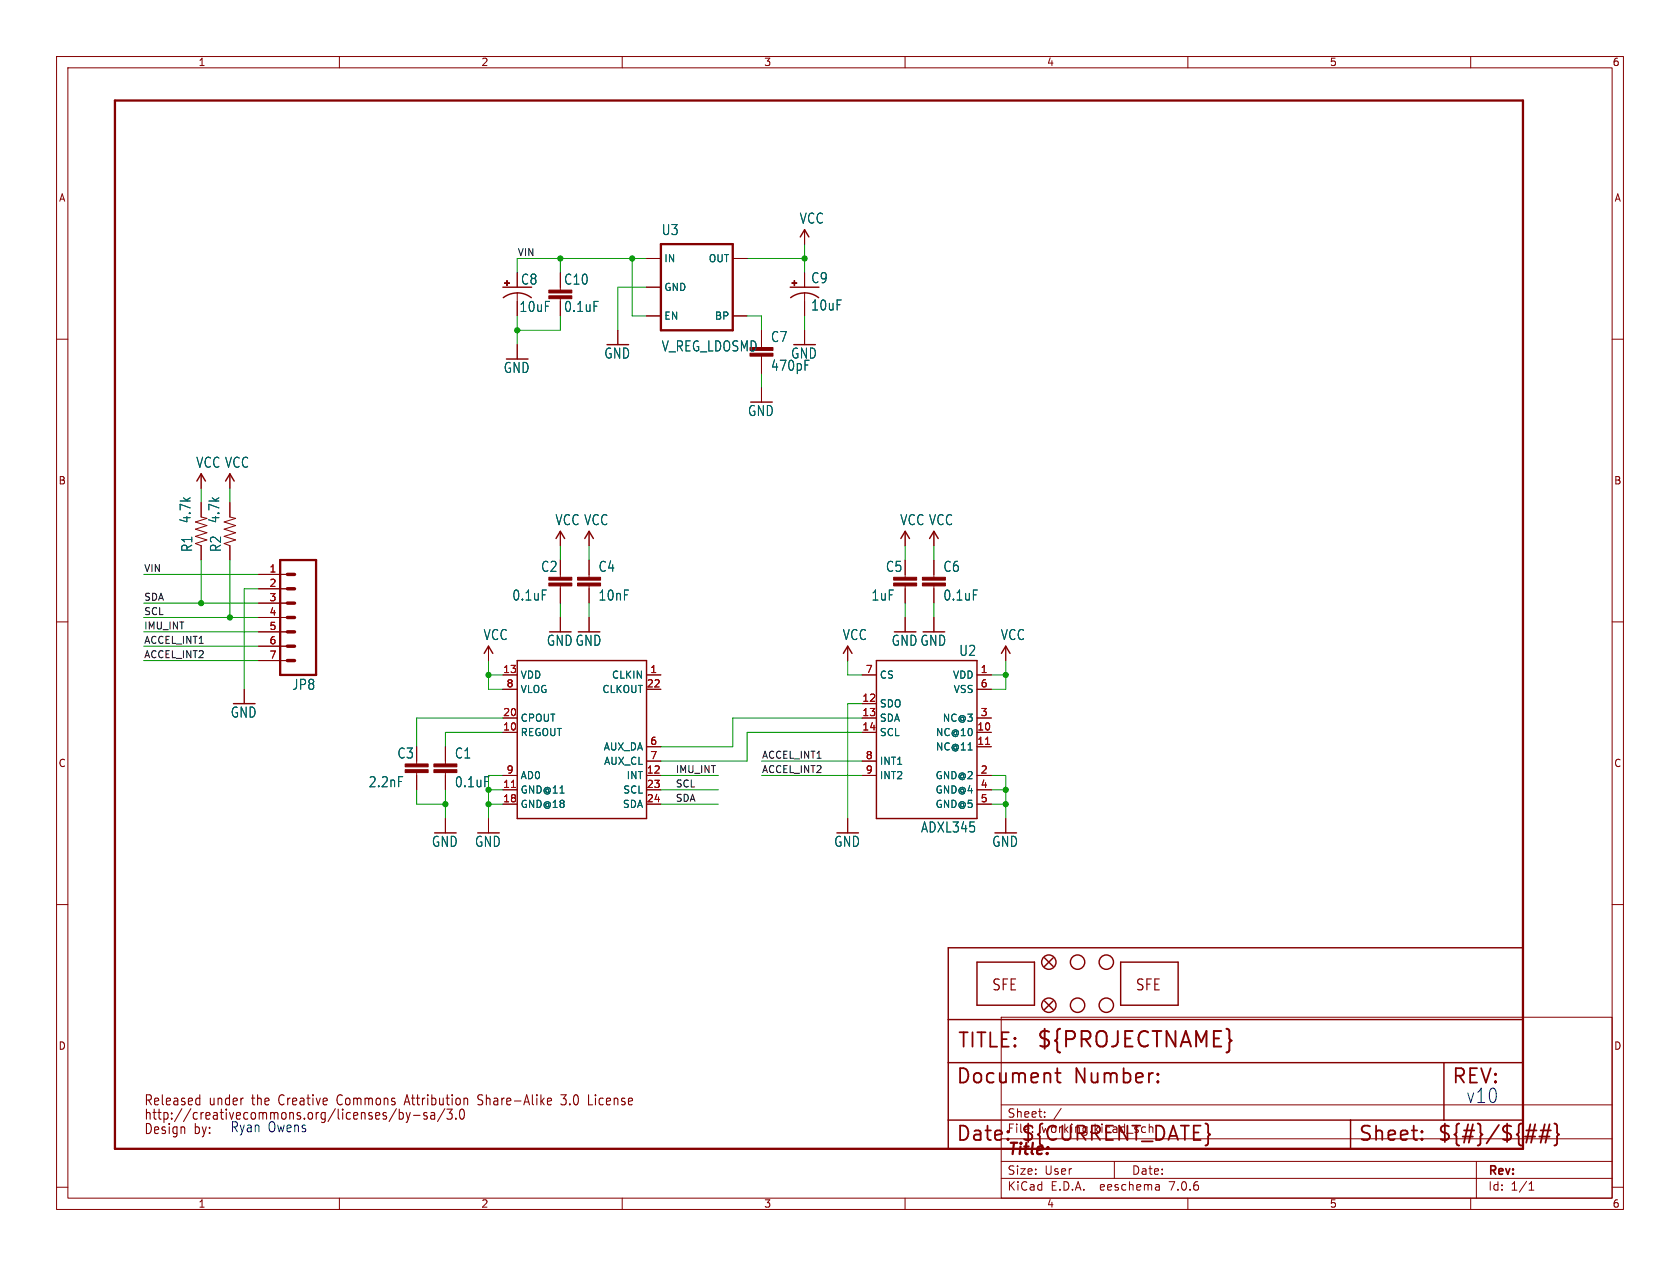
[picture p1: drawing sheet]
<svg xmlns="http://www.w3.org/2000/svg" width="297mm" height="224mm" viewBox="0 0 297 224" stroke-linecap="round" stroke-linejoin="round" font-family="sans-serif">
<g fill="none" stroke="#840000" stroke-width=".18">
<path d="M10 10h277v203.9h-277zM12 12h273v199.9h-273zM60 10v2M110 10v2M160 10v2M210 10v2M260 10v2M10 60h2M91.4 51.8v1.5M109.2 58.4v2.6M114.3 45.7h2.5M114.3 50.8h2.5"/>
<path d="M114.3 55.9h2.5M129.5 45.7h2.6M129.5 55.9h2.6M134.6 58.4v2.6M142.2 40.6v2.6M142.2 48.3v2.5M142.2 51.8v4.1M142.2 58.4v2.6M285 60h2M91.4 61v2.5M134.6 63.5v2.5M134.6 68.6v2.5"/>
<path d="M35.6 83.8v2.6M35.6 88.9v2.5l1 .3-2.1 .6 2.1 .7-2.1 .6 2.1 .6-2.1 .7 2.1 .6-2.1 .6 1.1 .4v2.6M40.6 83.8v2.6M40.6 88.9v2.5l1.1 .3-2.1 .6 2.1 .7-2.1 .6 2.1 .6-2.1 .7 2.1 .6-2.1 .6 1 .4v2.6M99.1 94v2.5M99.1 99.1v3M104.1 94v2.5M104.1 99.1v3M160 94v2.5M160 99.1v3M165.1 94v2.5M165.1 99.1v3"/>
<path d="M10 110h2M45.7 101.6h5.1M45.7 104.1h5.1M45.7 106.7h5.1M45.7 109.2h5.1M45.7 111.8h5.1M45.7 114.3h5.1M45.7 116.8h5.1M86.4 114.3v2.5M88.9 119.4h2.5M99.1 103.6v3.1M99.1 109.2v2.6"/>
<path d="M104.1 103.6v3.1M104.1 109.2v2.6M114.3 119.4h2.5M149.9 114.3v2.5M152.4 119.4h2.5M160 103.6v3.1M160 109.2v2.6M165.1 103.6v3.1M165.1 109.2v2.6M172.7 119.4h2.6M177.8 114.3v2.5M285 110h2"/>
<path d="M43.2 121.9v2.6M73.7 132.1v3M73.7 136.7v3M78.7 132.1v3M78.7 136.7v3M88.9 129.5h2.5M88.9 139.7h2.5M88.9 137.2h2.5M88.9 127h2.5M88.9 121.9h2.5M114.3 139.7h2.5M114.3 137.2h2.5"/>
<path d="M114.3 121.9h2.5M114.3 132.1h2.5M114.3 134.6h2.5M152.4 129.5h2.5M152.4 137.2h2.5M152.4 127h2.5M152.4 134.6h2.5M152.4 124.5h2.5M172.7 129.5h2.6M172.7 139.7h2.6M172.7 137.2h2.6M172.7 127h2.6"/>
<path d="M172.7 121.9h2.6M172.7 132.1h2.6M10 160h2M78.7 144.8v2.5M86.4 144.8v2.5M88.9 142.2h2.5M114.3 142.2h2.5M149.9 144.8v2.5M172.7 142.2h2.6M177.8 144.8v2.5M285 160h2M177 179.9h108v32h-108z"/>
<path d="M177 195.4h108M184.7 197.5v.1M184.7 196.7v.1M187.6 196l-1.3 2M10 210h2M60 211.9v2M110 211.9v2M160 211.9v2M177 208.4h108M177 205.4h108M177 201.4h108M197 205.4v3"/>
<path d="M204.9 209.6l.1 .9M205 210.4l-.2 .1M205 209.9h-.2M210 211.9v2M260 211.9v2M261 205.4v6.5M270.3 210.5h.9M270.3 209.4l.4-.4v1.5M285 210h2"/>
</g>
<path d="M20.3 17.8h248.9v185.4h-248.9zM116.8 43.2h12.7v15.2h-12.7zM49.5 99.1h6.4v20.3h-6.4z" fill="none" stroke="#840000" stroke-width=".41"/>
<path d="M50.8 101.6h1.3M50.8 104.1h1.3M50.8 106.7h1.3M50.8 109.2h1.3M50.8 111.8h1.3M50.8 114.3h1.3M50.8 116.8h1.3" fill="none" stroke="#840000" stroke-width=".61"/>
<g fill="#840000" stroke="#840000" stroke-width=".18">
<path d="M140 50h.9v.1h-.9z"/>
<path d="M140.4 49.6h.1v.9h-.1z"/>
<path d="M97 52.3h4.1v.5h-4.1z"/>
<path d="M97 51.3h4.1v.5h-4.1z"/>
<path d="M89.2 50h.9v.1h-.9z"/>
<path d="M89.6 49.6h.1v.9h-.1z"/>
<path d="M76.7 136.1h4.1v.6h-4.1z"/>
<path d="M76.7 135.1h4.1v.5h-4.1z"/>
<path d="M102.1 103.1h4.1v.5h-4.1z"/>
<path d="M102.1 102.1h4.1v.5h-4.1z"/>
<path d="M71.6 136.1h4.1v.6h-4.1z"/>
<path d="M71.6 135.1h4.1v.5h-4.1z"/>
<path d="M132.6 62.5h4.1v.5h-4.1z"/>
<path d="M132.6 61.5h4.1v.5h-4.1z"/>
<path d="M97 103.1h4.1v.5h-4.1z"/>
<path d="M97 102.1h4.1v.5h-4.1z"/>
<path d="M158 103.1h4.1v.5h-4.1z"/>
<path d="M158 102.1h4.1v.5h-4.1z"/>
<path d="M163.1 103.1h4v.5h-4z"/>
<path d="M163.1 102.1h4v.5h-4z"/>
</g>
<g fill="none" stroke="#840000" stroke-width=".25">
<path d="M88.9 50.8h5.1M89 52.7a4.1 4.1 0 0 1 4.9 0M139.7 50.8h5.1M139.8 52.7a4.1 4.1 0 0 1 4.9 0M141.5 41.9l.7-1.3 .8 1.3M34.8 85.1l.8-1.3 .7 1.3M39.9 85.1l.7-1.3 .8 1.3M98.3 95.3l.8-1.3 .7 1.3M103.4 95.3l.7-1.3 .8 1.3M159.3 95.3l.7-1.3 .8 1.3M164.3 95.3l.8-1.3 .8 1.3M85.6 115.6l.8-1.3 .7 1.3"/>
<path d="M91.4 116.8h22.9v28h-22.9zM149.1 115.6l.8-1.3 .7 1.3M154.9 116.8h17.8v28h-17.8zM177 115.6l.8-1.3 .8 1.3M167.6 167.6h101.6v35.6h-101.6zM172.7 170.2h10.2v7.6h-10.2zM184.7 177l1.5 1.6M184.7 169.4l1.5 1.5M186.2 177l-1.5 1.6M186.2 169.4l-1.5 1.5M198.1 170.2h10.2v7.6h-10.2zM167.6 198.1h101.6"/>
<path d="M167.6 180.3h101.6M167.6 188h101.6M238.8 198.1v5.1M255.3 188v10.1"/>
<circle cx="185.4" cy="170.2" r="1.27"/>
<circle cx="185.4" cy="177.8" r="1.27"/>
<circle cx="190.5" cy="170.2" r="1.27"/>
<circle cx="190.5" cy="177.8" r="1.27"/>
<circle cx="195.6" cy="170.2" r="1.27"/>
<circle cx="195.6" cy="177.8" r="1.27"/>
</g>
<g fill="none" stroke="#840000" stroke-width=".32">
<path d="M186.5 189.8h1M186.9 188.9v2.2l.1 .3 .5 .1M204.7 191.2l.1 .2-.1 .1M204.7 191.2l-.1 .2 .1 .1M204.7 189.9v.2M204.7 191.2v.3M204.7 189.9l.1 .1-.1 .1M204.7 189.9l-.1 .1 .1 .1M269.8 199.9h1.8M271.4 198.9l-.7 3.2M272.4 199.9h1.8M273.1 198.9l-.7 3.2"/>
<path d="M273.9 198.9l-.7 3.2M274.8 198.7l.3 .2 .2 .2v1.2l.3 .4-.3 .3v1.2l-.2 .3-.3 .1M178.2 201.4l.1 .1-.1 .1M251.4 201.4l.1 .1-.1 .1M251.4 201.4l-.1 .1 .1 .1M251.4 200.1v.2M251.4 201.4v.2M251.4 200.1l.1 .1-.1 .1M251.4 200.1l-.1 .1 .1 .1M269.6 201h1.8M272.1 201h1.8"/>
</g>
<g fill="none" stroke="#840000" stroke-width=".19">
<path d="M34.9 194.2l.4 .1M35.3 193.6v1.8M35.3 195.3l-.4 .1M70.1 196.1l-1.3 2.3M70.6 196.2v1.8M70.6 196.9l.4-.1 .3 .3v.5l-.1 .3h-.6M71.6 194.9h.7M71.8 196.8l.4 1.2M72 193.6l-.6 1.8M72.2 198l-.2 .4-.2 .2M72.5 196.8l-.3 1.2M73.1 197.3h1.2"/>
<path d="M75.5 196.9l-.4-.1a.31 .31 0 0 0-.2 .3 .31 .31 0 0 0 .2 .3h.2a.31 .31 0 0 1 .3 .3 .31 .31 0 0 1-.3 .3l-.4-.1M76.2 196.9h.6v1.1M76.8 197.2l-.5 .1a.37 .37 0 0 0-.2 .3 .37 .37 0 0 0 .2 .4l.5-.1M78.6 196.1l-1.3 2.3M79.9 196.2l-.5 .7a.41 .41 0 0 1 .5 .3l-.1 .7-.6 .1-.2-.2M80.6 197.8v.2M81.3 196.5l-.1 .8 .2 .5 .2 .2 .3-.1 .1-.3v-1.1M84.5 195.3l.5 .1M85.1 193.6h-.3l-.3 .4 .1 .4 .4 .2M97.3 194.2l.1 .1 .1 .4-.7 .1M97.4 195.3l-.1 .1M99.2 195.3l.2 .1 .5-.1"/>
<path d="M99.2 193.6h.9l-.5 .7 .3 .1M104 195.4h.8"/>
</g>
<path d="M90.4 139.3h.7M174.2 131.7h.8" fill="none" stroke="#a90000" stroke-width=".18"/>
<g fill="none" stroke="#009600" stroke-width=".18">
<path d="M91.4 55.9v5.1M99.1 45.7v2.6M99.1 55.9v2.5h-7.7M111.8 45.7v10.2h2.5M114.3 45.7h-22.9v2.6M114.3 50.8h-5.1v7.6M132.1 55.9h2.5v2.5M132.1 45.7h10.1M142.2 43.2v5.1M142.2 55.9v2.5M134.6 66v2.6M35.6 86.4v2.5"/>
<path d="M35.6 99.1v7.6M40.6 86.4v2.5M40.6 99.1v10.1M99.1 96.5v2.6M104.1 96.5v2.6M160 96.5v2.6M165.1 96.5v2.6M25.4 111.8h20.3M25.4 109.2h20.3M25.4 114.3h20.3M25.4 101.6h20.3M25.4 116.8h20.3"/>
<path d="M25.4 106.7h20.3M45.7 104.1h-2.5v17.8M86.4 116.8v5.1h2.5M86.4 119.4h2.5M99.1 106.7v2.5M104.1 106.7v2.5M149.9 116.8v2.6h2.5M160 106.7v2.5M165.1 106.7v2.5M175.3 119.4h2.5M177.8 116.8v5.1h-2.5M73.7 139.7v2.5h5"/>
<path d="M78.7 139.7v5.1M86.4 137.2h2.5M88.9 127h-15.2v5.1M88.9 139.7h-2.5v5.1M88.9 129.5h-10.2v2.6M116.8 139.7h10.2M116.8 137.2h10.2M134.6 137.2h17.8M134.6 134.6h17.8M152.4 124.5h-2.5v20.3M152.4 129.5h-20.3v5.1h-15.3M152.4 127h-22.9v5.1h-12.7"/>
<path d="M175.3 139.7h2.5M175.3 137.2h2.5v7.6M86.4 142.2h2.5M116.8 142.2h10.2M175.3 142.2h2.5"/>
</g>
<g fill="#009600" stroke="#009600" stroke-width=".18">
<circle cx="111.8" cy="45.7" r=".46"/>
<circle cx="142.2" cy="45.7" r=".46"/>
<circle cx="99.1" cy="45.7" r=".46"/>
<circle cx="91.4" cy="58.4" r=".46"/>
<circle cx="86.4" cy="142.2" r=".46"/>
<circle cx="78.7" cy="142.2" r=".46"/>
<circle cx="86.4" cy="139.7" r=".46"/>
<circle cx="35.6" cy="106.7" r=".46"/>
<circle cx="40.6" cy="109.2" r=".46"/>
<circle cx="86.4" cy="119.4" r=".46"/>
<circle cx="177.8" cy="119.4" r=".46"/>
<circle cx="177.8" cy="139.7" r=".46"/>
<circle cx="177.8" cy="142.2" r=".46"/>
</g>
<text font-size="3.8" fill="#840000" x="183.1" y="185.7">${PROJECTNAME}</text>
<g font-size="3.5" fill="#840000">
<text x="169.2" y="185.7">TITLE:</text>
<text x="168.9" y="192.1">Document</text>
<text x="189.9" y="192.1">Number:</text>
<text x="256.5" y="192.1">REV:</text>
<text x="168.9" y="202.2">Date:</text>
<text x="180.3" y="202.2">${CURRENT_DATE}</text>
<text x="240" y="202.2">Sheet:</text>
<text x="254" y="202.2">${#}/${##}</text>
</g>
<text font-size="3.5" fill="#0000c2" x="259.1" y="195.3">v10</text>
<text font-size="2.8" fill="#840000" x="178" y="204.8">Title:</text>
<g font-size="2.7" fill="#840000">
<text x="175.3" y="175.5">SFE</text>
<text x="200.7" y="175.5">SFE</text>
</g>
<g font-size="2.5" fill="#006464">
<text x="116.9" y="41.8">U3</text>
<text x="141.3" y="39.8">VCC</text>
<text x="143.3" y="50.3">C9</text>
<text x="143.3" y="55.1">10uF</text>
<text x="106.7" y="63.6">GND</text>
<text x="116.9" y="62.4">V_REG_LDOSMD</text>
<text x="136.2" y="60.7">C7</text>
<text x="136.2" y="65.8">470pF</text>
<text x="139.8" y="63.6">GND</text>
<text x="89" y="66.2">GND</text>
<text x="132.1" y="73.8">GND</text>
<text x="34.6" y="82.9">VCC VCC</text>
<text x="33.9" y="92.7" transform="rotate(-90 33.9 92.7)">4.7k</text>
<text x="39" y="92.7" transform="rotate(-90 39 92.7)">4.7k</text>
<text x="98.1" y="93.1">VCC VCC</text>
<text x="159.1" y="93.1">VCC VCC</text>
<text x="34.2" y="97.7" transform="rotate(-90 34.2 97.7)">R1</text>
<text x="39.3" y="97.7" transform="rotate(-90 39.3 97.7)">R2</text>
<text x="95.6" y="101.4">C2</text>
<text x="105.7" y="101.4">C4</text>
<text x="156.5" y="101.4">C5</text>
<text x="166.7" y="101.4">C6</text>
<text x="90.5" y="106.4">0.1uF</text>
<text x="105.7" y="106.4">10nF</text>
<text x="154" y="106.4">1uF</text>
<text x="166.7" y="106.4">0.1uF</text>
<text x="85.4" y="113.4">VCC</text>
<text x="148.9" y="113.4">VCC</text>
<text x="176.8" y="113.4">VCC</text>
<text x="96.6" y="114.4">GNDGND</text>
<text x="157.5" y="114.4">GNDGND</text>
<text x="169.5" y="116.2">U2</text>
<text x="51.6" y="122.2">JP8</text>
<text x="40.7" y="127.1">GND</text>
<text x="70.2" y="134.4">C3</text>
<text x="80.3" y="134.4">C1</text>
<text x="65.1" y="139.5">2.2nF</text>
<text x="80.3" y="139.5">0.1uF</text>
<text x="162.7" y="147.5">ADXL345</text>
<text x="76.3" y="150">GND</text>
<text x="83.9" y="150">GND</text>
<text x="147.4" y="150">GND</text>
<text x="175.3" y="150">GND</text>
</g>
<g font-size="2.5" fill="#840000">
<text x="92" y="50.6">C8</text>
<text x="99.6" y="50.6">C10</text>
<text x="91.7" y="55.4">10uF</text>
<text x="99.6" y="55.4">0.1uF</text>
<text x="25.4" y="195.8">Released</text>
<text x="37" y="195.8">under</text>
<text x="44.7" y="195.8">the</text>
<text x="49.7" y="195.8">Creative</text>
<text x="60.2" y="195.8">Commons</text>
<text x="72.5" y="195.8">Attribution</text>
<text x="85.6" y="195.8">Share-Alike</text>
<text x="100.7" y="195.8">3.0</text>
<text x="105.7" y="195.8">License</text>
<text x="25.4" y="200.9">Design</text>
<text x="25.4" y="198.3">http://creativecommons.org/licenses/by-sa/3.0</text>
<text x="34.3" y="200.9">by:</text>
</g>
<g font-size="2.5" fill="#0000c2">
<text x="40.6" y="200.4">Ryan</text>
<text x="47.3" y="200.4">Owens</text>
</g>
<g font-size="2.1" fill="#840000">
<text x="178" y="197.9">Sheet:</text>
<text x="178" y="200.6">File:</text>
<text x="184.1" y="200.6">working.kicad_sch</text>
<text x="178" y="208">Size:</text>
<text x="184.7" y="208">User</text>
<text x="200" y="208">Date:</text>
<text x="263" y="208.2">Rev:</text>
<text x="178" y="210.8">KiCad</text>
<text x="185.7" y="210.8">E.D.A.</text>
<text x="194.6" y="210.8">eeschema</text>
<text x="207" y="210.8">7.0.6</text>
<text x="263" y="210.8">Id:</text>
<text x="267.1" y="210.8">1/1</text>
</g>
<g font-size="1.8" fill="#840000">
<text x="35" y="11.9">1</text>
<text x="85" y="11.9">2</text>
<text x="135" y="11.9">3</text>
<text x="185" y="11.9">4</text>
<text x="235" y="11.9">5</text>
<text x="285" y="11.9">6</text>
<text x="10.3" y="35.9">A</text>
<text x="285.3" y="35.9">A</text>
<text x="10.3" y="85.9">B</text>
<text x="285.3" y="85.9">B</text>
<text x="10.3" y="135.9">C</text>
<text x="285.3" y="135.9">C</text>
<text x="10.3" y="185.9">D</text>
<text x="285.3" y="185.9">D</text>
<text x="35" y="213.8">1</text>
<text x="85" y="213.8">2</text>
<text x="135" y="213.8">3</text>
<text x="185" y="213.8">4</text>
<text x="235" y="213.8">5</text>
<text x="285" y="213.8">6</text>
</g>
<g font-size="1.8" fill="#006464">
<text x="117.3" y="46.6">IN</text>
<text x="125.2" y="46.6">OUT</text>
<text x="117.3" y="51.7">GND</text>
<text x="117.3" y="56.7">EN</text>
<text x="126.3" y="56.7">BP</text>
<text x="91.9" y="120.2">VDD</text>
<text x="91.9" y="122.8">VLOG</text>
<text x="106.4" y="122.8">CLKOUT</text>
<text x="108.1" y="120.2">CLKIN</text>
<text x="155.4" y="125.3">SDO</text>
<text x="155.4" y="120.2">CS</text>
<text x="168.4" y="120.2">VDD</text>
<text x="168.5" y="122.8">VSS</text>
<text x="91.9" y="130.4">REGOUT</text>
<text x="91.9" y="127.9">CPOUT</text>
<text x="155.4" y="127.9">SDA</text>
<text x="155.4" y="130.4">SCL</text>
<text x="165.4" y="130.4">NC@10</text>
<text x="166.6" y="127.9">NC@3</text>
<text x="106.6" y="132.9">AUX_DA</text>
<text x="106.7" y="135.5">AUX_CL</text>
<text x="155.4" y="135.5">INT1</text>
<text x="165.4" y="132.9">NC@11</text>
<text x="91.9" y="140.6">GND@11</text>
<text x="91.9" y="143.1">GND@18</text>
<text x="91.9" y="138">AD0</text>
<text x="110" y="143.1">SDA</text>
<text x="110.1" y="140.6">SCL</text>
<text x="110.7" y="138">INT</text>
<text x="155.4" y="138">INT2</text>
<text x="165.3" y="138">GND@2</text>
<text x="165.3" y="140.6">GND@4</text>
<text x="165.3" y="143.1">GND@5</text>
</g>
<g font-size="1.8" fill="#a90000">
<text x="47.6" y="101.3">1</text>
<text x="47.6" y="103.9">2</text>
<text x="47.6" y="106.4">3</text>
<text x="47.6" y="109">4</text>
<text x="47.6" y="111.5">5</text>
<text x="47.6" y="114">6</text>
<text x="47.6" y="116.6">7</text>
<text x="88.9" y="119.1">13</text>
<text x="114.9" y="119.1">1</text>
<text x="153" y="119.1">7</text>
<text x="173.3" y="119.1">1</text>
<text x="89.5" y="121.7">8</text>
<text x="114.3" y="121.7">22</text>
<text x="152.4" y="124.2">12</text>
<text x="173.3" y="121.7">6</text>
<text x="88.9" y="129.3">10</text>
<text x="88.9" y="126.7">20</text>
<text x="114.9" y="131.8">6</text>
<text x="152.4" y="126.7">13</text>
<text x="152.4" y="129.3">14</text>
<text x="172.7" y="129.3">10</text>
<text x="172.7" y="131.8">11</text>
<text x="173.3" y="126.7">3</text>
<text x="89.5" y="136.9">9</text>
<text x="114.3" y="136.9">12</text>
<text x="114.9" y="134.4">7</text>
<text x="153" y="134.4">8</text>
<text x="153" y="136.9">9</text>
<text x="173.3" y="136.9">2</text>
<text x="88.9" y="139.4">11</text>
<text x="88.9" y="142">18</text>
<text x="114.3" y="139.4">23</text>
<text x="114.3" y="142">24</text>
<text x="173.3" y="139.4">4</text>
<text x="173.3" y="142">5</text>
</g>
<g font-size="1.7" fill="#0f0f0f">
<text x="91.4" y="45.4">VIN</text>
<text x="25.4" y="101.3">VIN</text>
<text x="25.4" y="106.3">SDA</text>
<text x="25.4" y="108.9">SCL</text>
<text x="25.4" y="111.4">IMU_INT</text>
<text x="25.4" y="114">ACCEL_INT1</text>
<text x="25.4" y="116.5">ACCEL_INT2</text>
<text x="119.4" y="136.8">IMU_INT</text>
<text x="134.6" y="134.3">ACCEL_INT1</text>
<text x="134.6" y="136.8">ACCEL_INT2</text>
<text x="119.4" y="141.9">SDA</text>
<text x="119.4" y="139.4">SCL</text>
</g>
</svg>
